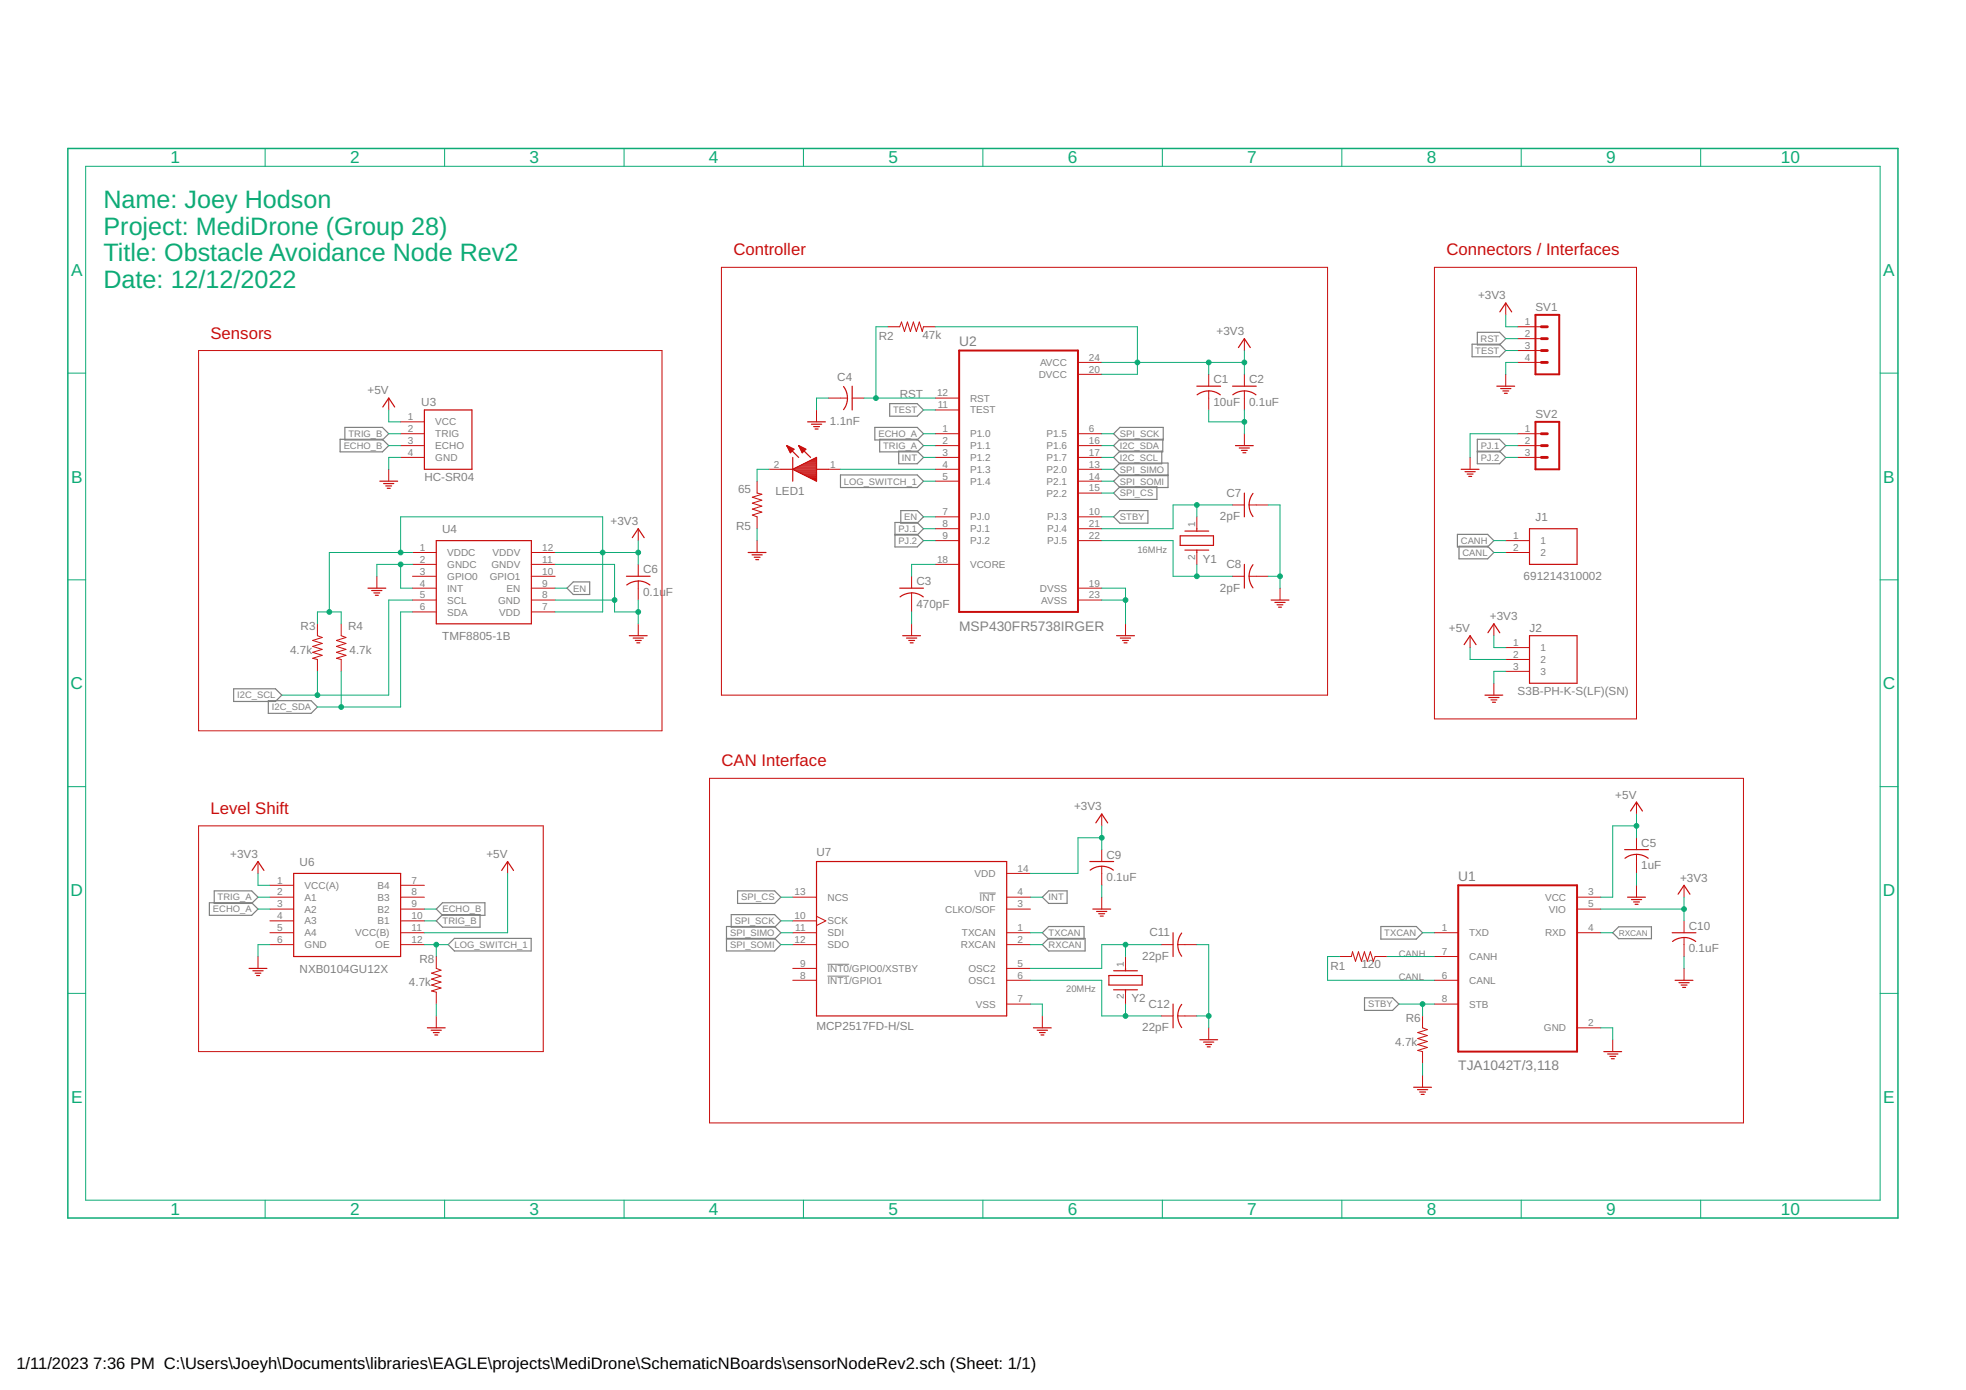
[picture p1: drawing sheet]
<svg xmlns="http://www.w3.org/2000/svg" width="420mm" height="297mm" viewBox="0 0 420 297" stroke-linecap="round" stroke-linejoin="round" font-family="sans-serif">
<path d="M209.4 190.8h3.4M176.8 206.1h4.7M176.8 208.6h4.7" fill="none" stroke="#808080" stroke-width=".21"/>
<g fill="none" stroke="#808080" stroke-width=".25">
<path d="M314.6 73.6h5.9l1.3 1.3-1.3 1.3h-5.9zM315.7 71h4.8l1.3 1.4-1.3 1.3h-4.8zM72.7 93.9h9l1.4 1.3-1.4 1.4h-9zM73.7 91.3h8l1.4 1.4-1.4 1.3h-8zM187 91.3h9l1.4 1.4-1.4 1.3h-9zM188 93.9h8l1.4 1.3-1.4 1.4h-8zM190.1 86.3h5.9l1.4 1.3-1.4 1.3h-5.9zM192.1 96.4h3.9l1.4 1.3-1.4 1.4h-3.9zM238 97.7l1.3-1.3h9v2.7h-9zM239.3 93.9h9.2v2.7h-9.2l-1.3-1.4zM239.3 91.3h9.3v2.7h-9.3l-1.3-1.3zM315.7 96.4h4.8l1.3 1.3-1.3 1.4h-4.8v-5.2h4.8l1.3 1.3-1.3 1.4h-4.8"/>
<path d="M179.6 101.5h16.4l1.4 1.3-1.4 1.4h-16.4zM191.3 114.2h4.7l1.4 1.3-1.4 1.4h-4.7v-5.2h4.7l1.4 1.3-1.4 1.3h-4.7M192.5 109.1h3.5l1.4 1.3-1.4 1.4h-3.5zM238 110.4l1.3-1.3h6v2.7h-6zM238 105.4l1.3-1.4h7.9v2.7h-7.9zM249.6 101.5h-10.3l-1.3 1.3 1.3 1.4h10.3v-5.2h-10.3l-1.3 1.3 1.3 1.3h10.3M311.5 114.2h6.4l1.4 1.3-1.4 1.4h-6.4zM311.8 116.7h6.1l1.4 1.4-1.4 1.3h-6.1zM121.2 125.7l1.3-1.3h3.5v2.6h-3.5zM49.9 147.2h9l1.3 1.3-1.3 1.4h-9zM57.3 149.7h9.2l1.3 1.4-1.3 1.3h-9.2zM44.7 192.9h9.1l1.3 1.4-1.3 1.3h-9.1z"/>
<path d="M45.8 190.4h8l1.3 1.3-1.3 1.4h-8zM93.2 196.8l1.4-1.3h8v2.6h-8zM94.6 192.9h9v2.7h-9l-1.4-1.3zM156.3 195.5h9.2l1.4 1.3-1.4 1.3h-9.2zM157.6 190.4h7.9l1.4 1.3-1.4 1.4h-7.9zM222.8 191.7l1.3-1.3h3.9v2.7h-3.9zM222.8 199.3l1.3-1.3h7.6v2.7h-7.6zM295.1 198h7.6l1.3 1.3-1.3 1.4h-7.6zM344.7 199.3l1.2-1.2h7v2.5h-7zM95.8 201.9l1.3-1.4h16.4v2.7h-16.4zM155.3 200.5h10.2l1.4 1.4-1.4 1.3h-10.2v-5.2h10.2l1.4 1.3-1.4 1.4h-10.2M222.8 201.9l1.3-1.4h7.8v2.7h-7.8z"/>
<path d="M291.6 213.2h6l1.4 1.4-1.4 1.3h-6z"/>
</g>
<g fill="none" stroke="#c90d0c" stroke-width=".21">
<path d="M154.2 57.1h129.5v91.4h-129.5zM306.6 57.1h43.1v96.5h-43.1zM42.4 74.9h99.1v81.3h-99.1zM189.7 69.8h2.6l.4-1 .6 2 .6-2 .7 2 .6-2 .6 2 .7-2 .6 2 .3-1h2.5M230.4 77.4h5.1M230.4 80h5.1M258.3 80v2.5M265.9 72.4v2.5M265.9 80v2.5M321.8 64.7v2.6M321.8 80v2.5M324.3 74.9h5.1"/>
<path d="M324.3 77.4h5.1M324.3 69.8h5.1M324.3 72.4h5.1M83.1 85.1v2.5M85.6 92.7h5.1M85.6 95.2h5.1M85.6 97.7h5.1M85.6 90.1h5.1M174.5 87.6v2.5M177 85.1h4.1M182.1 85.1h2.6M199.9 85.1h5.1"/>
<path d="M199.9 87.6h5.1M199.9 92.7h5.1M199.9 95.2h5.1M199.9 97.7h5.1M230.4 92.7h5.1M230.4 95.2h5.1M230.4 97.7h5.1M258.3 83.5v4.1M265.9 83.5v4.1M265.9 92.7v2.5M314.2 97.7v2.6M324.3 92.7h5.1"/>
<path d="M324.3 95.2h5.1M324.3 97.7h5.1M83.1 100.3v2.5M88.2 118.1h5M113.6 118.1h5M136.4 113v2.5M161.8 102.8v2.6l1 .2-2 .7 2 .6-2 .6 2 .7-2 .6 2 .6-2 .7 1 .3v2.6M161.8 115.5v2.6M164.3 100.3h2.6M177 100.3h2.6M199.9 100.3h5.1M199.9 102.8h5.1"/>
<path d="M199.9 110.4h5.1M199.9 113h5.1M199.9 115.5h5.1M230.4 100.3h5.1M230.4 102.8h5.1M230.4 110.4h5.1M230.4 113h5.1M230.4 115.5h5.1M230.4 105.4h5.1M255.8 110.4v2.6M255.8 118.1v2.5M263.4 107.9h2.5"/>
<path d="M267 107.9h4M321.8 115.5h5.1M321.8 118.1h5.1M67.8 133.3v2.5l1.1 .4-2.1 .7 2.1 .6-2.1 .6 2.1 .7-2.1 .6 2.1 .6-2.1 .7 1 .2v2.6M72.9 133.3v2.5l1 .4-2 .7 2 .6-2 .6 2 .7-2 .6 2 .6-2 .7 1 .2v2.6M80.5 123.1v2.6M88.2 120.6h5M88.2 125.7h5M88.2 128.2h5M88.2 123.1h5M88.2 130.8h5M113.6 120.6h5"/>
<path d="M113.6 125.7h5M113.6 128.2h5M113.6 123.1h5M113.6 130.8h5M136.4 120.6v2.5M136.4 124.2v4M136.4 133.3v2.5M194.8 123.1v2.6M194.8 126.7v4.1M194.8 133.3v2.5M199.9 120.6h5.1M230.4 125.7h5.1"/>
<path d="M230.4 128.2h5.1M240.5 133.3v2.5M263.4 123.1h2.5M267 123.1h4M273.6 125.7v2.5M314.2 135.8v2.6M319.3 133.3v2.5M321.8 138.4h5.1M319.3 146v2.5M321.8 140.9h5.1M321.8 143.5h5.1M42.4 176.5h73.7v48.2h-73.7z"/>
<path d="M151.6 166.3h221v73.7h-221zM235.5 173.9v2.6M349.7 171.4v2.5M349.7 179v2.6M55.1 184.1v2.5M57.7 189.2h5.1M57.7 191.7h5.1M57.7 194.3h5.1M57.7 196.8h5.1M57.7 199.3h5.1M85.6 189.2h5.1M85.6 191.7h5.1"/>
<path d="M85.6 194.3h5.1M85.6 196.8h5.1M85.6 199.3h5.1M108.5 184.1v2.5M169.4 191.7h5.1M169.4 196.8h5.1M169.4 199.3h5.1M174.5 195.8l2 1-2 1M215.1 191.7h5.1M215.1 194.3h5.1M215.1 199.3h5.1M215.1 186.6h5.1"/>
<path d="M235.5 181.6v2.5M235.5 185.1v4.1M235.5 191.7v2.6M306.6 199.3h5M337 191.7h5.1M337 194.3h5.1M337 199.3h5.1M349.7 182.6v4M349.7 189.2v2.5M359.9 189.2v2.5M359.9 196.8v2.5M55.1 204.4v2.5"/>
<path d="M57.7 201.9h5.1M85.6 201.9h5.1M93.2 204.4v2.5l1.1 .4-2.1 .7 2.1 .6-2.1 .6 2.1 .7-2.1 .6 2.1 .6-2.1 .7 1 .2v2.6M93.2 217.1v2.5M169.4 201.9h5.1M169.4 209.5h5.1M169.4 206.9h5.1M215.1 201.9h5.1M215.1 209.5h5.1M215.1 206.9h5.1M215.1 214.6h5.1M222.8 217.1v2.5"/>
<path d="M240.5 204.4v2.5M240.5 212v2.6M248.2 201.9h2.5M248.2 217.1h2.5M251.7 201.9h4.1M251.7 217.1h4.1M258.3 219.6v2.6M286.3 204.4h2.5l.3-1 .6 2 .6-2 .7 2 .6-2 .6 2 .7-2 .6 2 .4-1h2.5M304 217.1v2.5l1 .4-2 .7 2 .6-2 .6 2 .7-2 .6 2 .6-2 .7 1 .2v2.6M306.6 209.5h5M306.6 214.6h5M306.6 204.4h5"/>
<path d="M337 219.6h5.1M359.9 200.3v4.1M359.9 206.9v2.6M304 229.8v2.5M344.7 222.2v2.5"/>
</g>
<path d="M205 74.9h25.4v55.9h-25.4zM328.1 67.3h5.1v12.7h-5.1zM328.1 90.1h5.1v10.2h-5.1zM311.6 189.2h25.4v35.5h-25.4z" fill="none" stroke="#c90d0c" stroke-width=".42"/>
<g fill="none" stroke="#c90d0c" stroke-width=".25">
<path d="M264.7 74.3l1.2-1.9 1.3 1.9M320.5 66.7l1.3-2 1.3 2M81.8 87l1.3-1.9 1.2 1.9M90.7 87.6h10.2v12.7h-10.2zM168.1 95.2l2.6 2.5M168.1 95.2l1.6 .8-.8 .8zM168.2 95.4h.2M168.3 95.6h.5M168.4 95.8h.9M168.6 96h1.1M168.7 96.2h.7M168.8 96.5h.4"/>
<path d="M168.9 96.7h.1M169.4 97.7v5.1M170.4 99.8h4.1M170.7 95.2l2.5 2.5M170.7 95.2l.7 1.6 .8-.8M170.7 95.2l1.5 .8M170.8 95.4h.1M170.9 99.6h3.6M170.9 95.6h.5M171 95.8h.8M171.1 96h1.1M171.2 96.2h.8"/>
<path d="M171.3 99.4h3.2M171.3 96.5h.4M171.4 96.7h.1M171.8 99.1h2.7M172.2 98.9h2.3M172.6 90.1h3.8M172.7 98.7h1.8M173.1 98.5h1.4M173.4 90.7h2.2M173.5 98.2h1M173.9 91.2h1.2M174 98h.5"/>
<path d="M174.2 91.7h.6M174.4 97.8h.1M174.5 97.7v5.1l-5.1-2.5M174.5 97.7l-5.1 2.6M180.3 82.6a4 4 0 0 1 0 4.9M182.1 82.5v5.1M255.8 82.5h5.1M258.3 83.5l1.6 .3 .9 .6M258.3 83.5l-1 .2-1.5 .7M263.4 82.5h5.1M264 95.2h3.8M264.8 95.7h2.2"/>
<path d="M265.3 96.2h1.3M265.6 96.8h.7M265.9 83.5l1.6 .3 .9 .6M265.9 83.5l-1.5 .3-.9 .6M319.9 82.5h3.8M320.7 83h2.2M321.2 83.5h1.2M321.5 84.1h.6M81.2 102.8h3.8M82 103.3h2.2M82.4 103.8h1.3M82.8 104.4h.6"/>
<path d="M93.2 115.5h20.4v17.8h-20.4zM135.1 114.9l1.3-1.9 1.3 1.9M159.9 118.1h3.8M160.7 118.6h2.2M161.2 119.1h1.2M161.5 119.6h.6M166.9 100.3h2.5M169.5 100.2h5M169.7 100.5h4.8M170 100h4.5M170.2 100.7h4.3M170.6 100.9h3.9"/>
<path d="M171.1 101.1h3.4M171.5 101.3h3M172 101.6h2.5M172.4 101.8h2.1M172.8 102h1.7M173.3 102.2h1.2M173.7 102.4h.8M174.2 102.7h.3M174.5 100.3h2.5M252.2 114.5h7.1v2h-7.1zM253.2 113.5h5.1M253.2 117.6h5.1"/>
<path d="M255.8 113v.5M255.8 117.6v.5M265.9 105.4v5M267 107.9l.1 1.1 .7 1.4M267.8 105.4l-.5 .9-.4 1.6M312.3 100.3h3.8M313.1 100.8h2.2M313.6 101.3h1.2M313.9 101.8h.6M326.9 113h10.1v7.6h-10.1zM78.6 125.7h3.8M79.4 126.2h2.2"/>
<path d="M79.9 126.7h1.3M80.2 127.2h.7M133.9 123.1h5M133.9 125a4 4 0 0 1 5 0M134.5 135.8h3.8M135.3 136.4h2.2M135.8 136.9h1.2M136.1 137.4h.6M192.3 125.7h5.1M192.4 127.6a4 4 0 0 1 4.9 0M192.9 135.8h3.8M193.7 136.4h2.2"/>
<path d="M194.2 136.9h1.3M194.5 137.4h.7M238.6 135.8h3.8M239.4 136.4h2.2M239.9 136.9h1.3M240.2 137.4h.7M265.9 120.6v5.1M267 123.1l.1 1.1 .7 1.4M267.8 120.7l-.5 .9-.4 1.5M271.7 128.2h3.8M272.5 128.7h2.1M272.9 129.2h1.3"/>
<path d="M273.2 129.8h.7M312.9 137.8l1.3-2 1.2 2M318 135.2l1.3-1.9 1.2 1.9M326.9 135.8h10.1v10.2h-10.1zM317.4 148.5h3.8M318.2 149.1h2.2M318.6 149.6h1.3M319 150.1h.6M234.2 175.9l1.3-2 1.2 2M348.5 173.3l1.2-1.9 1.3 1.9M53.9 186l1.2-1.9 1.3 1.9M62.8 186.6h22.8v17.8h-22.8z"/>
<path d="M107.2 186l1.3-1.9 1.2 1.9M174.5 184.1h40.6v33h-40.6zM232.9 184.1h5.1M233 185.9a4 4 0 0 1 4.9 0M233.6 194.3h3.8M234.4 194.8h2.1M234.8 195.3h1.3M235.1 195.8h.7M250.7 199.3v5.1M252.5 199.4a4 4 0 0 0 0 4.9M347.2 181.6h5.1M347.3 183.4a4 4 0 0 1 4.9 0"/>
<path d="M347.8 191.7h3.8M348.7 192.2h2.1M349.1 192.7h1.3M349.4 193.3h.7M357.4 199.3h5M358.6 191.1l1.3-1.9 1.3 1.9M53.2 206.9h3.8M54 207.5h2.2M54.5 208h1.3M54.8 208.5h.7M91.3 219.6h3.8M220.9 219.6h3.8"/>
<path d="M237 208.5h7.1v2h-7.1zM238 207.5h5.1M238 211.5h5.1M240.5 206.9v.6M240.5 211.5v.5M250.7 214.6v5M252.5 214.6a4 4 0 0 0 0 5M357.4 201.2a4 4 0 0 1 5 0M358 209.5h3.8M358.8 210h2.2M359.3 210.5h1.2M359.6 211h.6"/>
<path d="M92.1 220.2h2.2M92.6 220.7h1.3M92.9 221.2h.7M221.7 220.2h2.2M222.1 220.7h1.3M222.5 221.2h.6M256.4 222.2h3.8M257.2 222.7h2.2M257.7 223.2h1.2M258 223.7h.6M302.1 232.3h3.8M302.9 232.9h2.2"/>
<path d="M303.4 233.4h1.3M303.7 233.9h.7M342.8 224.7h3.8M343.6 225.2h2.2M344 225.7h1.3M344.4 226.3h.6"/>
</g>
<path d="M329.4 74.9h1.3M329.4 72.4h1.3M329.4 69.8h1.3M329.4 77.4h1.3M329.4 97.7h1.3M329.4 95.2h1.3M329.4 92.7h1.3" fill="none" stroke="#c90d0c" stroke-width=".61"/>
<path d="M14.5 31.7h391.1v228.6h-391.1z" fill="none" stroke="#0dab76" stroke-width=".32"/>
<g fill="none" stroke="#0dab76" stroke-width=".21">
<path d="M18.3 35.5h383.5v221h-383.5zM56.7 31.7v3.8M95 31.7v3.8M133.4 31.7v3.8M171.7 31.7v3.8M210.1 31.7v3.8M248.4 31.7v3.8M286.8 31.7v3.8M325.1 31.7v3.8M363.5 31.7v3.8M14.5 79.7h3.8M189.7 69.8h-2.5v15.3"/>
<path d="M199.9 69.8h43.2v10.2h-7.6M235.5 77.4h30.4M258.3 77.4v2.6M265.9 74.9v5.1M321.8 67.3v2.5h2.5M321.8 72.4h2.5M321.8 74.9h2.5M324.3 77.4h-2.5v2.6M401.8 79.7h3.8M83.1 87.6v2.5h2.5M83.1 92.7h2.5M83.1 95.2h2.5"/>
<path d="M85.6 97.7h-2.5v2.6M177 85.1h-2.5v2.5M184.7 85.1h15.2M197.4 97.7h2.5M197.4 92.7h2.5M197.4 95.2h2.5M197.4 87.6h2.5M235.5 97.7h2.5M235.5 92.7h2.5M235.5 95.2h2.5M258.3 87.6v2.5h7.6M265.9 87.6v5.1"/>
<path d="M321.8 97.7h2.5M321.8 95.2h2.5M324.3 92.7h-10.1v5M85.6 118.1v-7.7h43.2v20.4h-10.2M88.2 118.1h-17.8v12.7M118.6 118.1h17.8M136.4 115.5v5.1M161.8 113v2.5M164.3 100.3h-2.5v2.5M179.6 100.3h20.3M197.4 110.4h2.5M197.4 113h2.5"/>
<path d="M197.4 115.5h2.5M197.4 102.8h2.5M235.5 115.5h15.2v7.6h12.7M235.5 110.4h2.5M235.5 102.8h2.5M235.5 100.3h2.5M235.5 105.4h2.5M255.8 107.9v2.5M263.4 107.9h-12.7v5.1h-15.2M271 107.9h2.6v17.8M319.3 118.1h2.5M319.3 115.5h2.5"/>
<path d="M14.5 123.9h3.8M67.8 133.3v-2.5h5.1v2.5M85.6 120.6v5.1h2.6M88.2 128.2h-5.1v20.3h-22.9M88.2 120.6h-7.7v2.5M88.2 130.8h-2.6v20.3h-17.8M118.6 128.2h12.7M118.6 125.7h2.6M118.6 120.6h12.7v10.2h5.1M136.4 128.2v5.1M194.8 130.8v2.5M199.9 120.6h-5.1v2.5"/>
<path d="M235.5 125.7h5v7.6M235.5 128.2h5M255.8 120.6v2.5M271 123.1h2.6M314.2 138.4v2.5h7.6M319.3 135.8v2.6h2.5M401.8 123.9h3.8M67.8 143.5v5M72.9 143.5v7.6M321.8 143.5h-2.5v2.5M14.5 168.1h3.8M235.5 176.5v5.1"/>
<path d="M235.5 179h-5.1v7.6h-10.2M349.7 176.5h-5v15.2h-2.6M349.7 173.9v5.1M401.8 168.1h3.8M55.1 186.6v2.6h2.6M55.1 194.3h2.6M55.1 191.7h2.6M90.7 194.3h2.5M90.7 196.8h2.5M108.5 186.6v12.7h-17.8M166.9 199.3h2.5M166.9 191.7h2.5"/>
<path d="M166.9 196.8h2.5M220.2 199.3h2.6M220.2 191.7h2.6M235.5 189.2v2.5M304 199.3h2.6M342.1 194.3h17.8M342.1 199.3h2.6M349.7 186.6v2.6M359.9 191.7v5.1M14.5 212.3h3.8M57.7 201.9h-2.6v2.5M90.7 201.9h5.1"/>
<path d="M93.2 201.9v2.5M93.2 214.6v2.5M166.9 201.9h2.5M220.2 201.9h2.6M220.2 209.5h15.3v7.6h12.7M220.2 214.6h2.6v2.5M240.5 201.9v2.5M240.5 214.6v2.5M248.2 201.9h-12.7v5h-15.3M255.8 201.9h2.5v17.7M255.8 217.1h2.5M286.3 204.4h-2.6v5.1h22.9"/>
<path d="M296.4 204.4h10.2M299 214.6h7.6M304 214.6v2.5M342.1 219.6h2.6v2.6M359.9 204.4v2.5M401.8 212.3h3.8M304 227.3v2.5M56.7 256.5v3.8M95 256.5v3.8M133.4 256.5v3.8M171.7 256.5v3.8M210.1 256.5v3.8"/>
<path d="M248.4 256.5v3.8M286.8 256.5v3.8M325.1 256.5v3.8M363.5 256.5v3.8"/>
</g>
<g fill="#0dab76" stroke="#0dab76" stroke-width=".21">
<circle cx="240.5" cy="128.2" r=".51"/>
<circle cx="265.9" cy="90.1" r=".51"/>
<circle cx="85.6" cy="120.6" r=".51"/>
<circle cx="136.4" cy="130.8" r=".51"/>
<circle cx="131.3" cy="128.2" r=".51"/>
<circle cx="273.6" cy="123.1" r=".51"/>
<circle cx="258.3" cy="217.1" r=".51"/>
<circle cx="187.2" cy="85.1" r=".51"/>
<circle cx="265.9" cy="77.4" r=".51"/>
<circle cx="243.1" cy="77.4" r=".51"/>
<circle cx="258.3" cy="77.4" r=".51"/>
<circle cx="128.8" cy="118.1" r=".51"/>
<circle cx="136.4" cy="118.1" r=".51"/>
<circle cx="85.6" cy="118.1" r=".51"/>
<circle cx="70.4" cy="130.8" r=".51"/>
<circle cx="235.5" cy="179" r=".51"/>
<circle cx="359.9" cy="194.3" r=".51"/>
<circle cx="349.7" cy="176.5" r=".51"/>
<circle cx="255.8" cy="107.9" r=".51"/>
<circle cx="255.8" cy="123.1" r=".51"/>
<circle cx="93.2" cy="201.9" r=".51"/>
<circle cx="72.9" cy="151.1" r=".51"/>
<circle cx="67.8" cy="148.5" r=".51"/>
<circle cx="304" cy="214.6" r=".51"/>
<circle cx="240.5" cy="201.9" r=".51"/>
<circle cx="240.5" cy="217.1" r=".51"/>
</g>
<g font-size="5.4" fill="#0dab76">
<text x="22.1" y="44.4">Name: Joey Hodson</text>
<text x="22.1" y="50.1">Project: MediDrone (Group 28)</text>
<text x="22.1" y="55.9">Title: Obstacle Avoidance Node Rev2</text>
<text x="22.1" y="61.6">Date: 12/12/2022</text>
</g>
<g font-size="3.7" fill="#0dab76">
<text x="36.5" y="34.9">1</text>
<text x="74.8" y="34.9">2</text>
<text x="113.2" y="34.9">3</text>
<text x="151.5" y="34.9">4</text>
<text x="189.9" y="34.9">5</text>
<text x="228.2" y="34.9">6</text>
<text x="266.6" y="34.9">7</text>
<text x="304.9" y="34.9">8</text>
<text x="343.3" y="34.9">9</text>
<text x="380.6" y="34.9">10</text>
<text x="15.2" y="58.9">A</text>
<text x="402.5" y="58.9">A</text>
<text x="15.2" y="103.1">B</text>
<text x="402.5" y="103.1">B</text>
<text x="15.1" y="147.3">C</text>
<text x="402.4" y="147.3">C</text>
<text x="15.1" y="191.5">D</text>
<text x="402.4" y="191.5">D</text>
<text x="15.2" y="235.7">E</text>
<text x="402.5" y="235.7">E</text>
<text x="36.5" y="259.7">1</text>
<text x="74.8" y="259.7">2</text>
<text x="113.2" y="259.7">3</text>
<text x="151.5" y="259.7">4</text>
<text x="189.9" y="259.7">5</text>
<text x="228.2" y="259.7">6</text>
<text x="266.6" y="259.7">7</text>
<text x="304.9" y="259.7">8</text>
<text x="343.3" y="259.7">9</text>
<text x="380.6" y="259.7">10</text>
</g>
<g font-size="3.6" fill="#c90d0c">
<text x="156.7" y="54.6">Controller</text>
<text x="309.1" y="54.6">Connectors / Interfaces</text>
<text x="45" y="72.4">Sensors</text>
<text x="154.2" y="163.8">CAN Interface</text>
<text x="45" y="173.9">Level Shift</text>
</g>
<g font-size="3.5">
<text x="3.5" y="292.5">1/11/2023</text>
<text x="19.9" y="292.5">7:36 PM C:\Users\Joeyh\Documents\libraries\EAGLE\projects\MediDrone\SchematicNBoards\sensorNodeRev2.sch (Sheet: 1/1)</text>
</g>
<g font-size="2.9" fill="#808080">
<text x="205" y="73.9">U2</text>
<text x="205" y="134.8">MSP430FR5738IRGER</text>
<text x="311.6" y="188.2">U1</text>
<text x="311.6" y="228.7">TJA1042T/3,118</text>
</g>
<g font-size="2.5" fill="#808080">
<text x="315.9" y="64">+3V3</text>
<text x="260" y="71.6">+3V3</text>
<text x="328.2" y="66.5">SV1</text>
<text x="187.8" y="72.6">R2</text>
<text x="197.1" y="72.4">47k</text>
<text x="178.9" y="81.5">C4</text>
<text x="259.3" y="81.9">C1</text>
<text x="266.9" y="81.9">C2</text>
<text x="78.5" y="84.3">+5V</text>
<text x="90" y="86.8">U3</text>
<text x="192.3" y="85.1">RST</text>
<text x="259.3" y="86.7">10uF</text>
<text x="266.9" y="86.7">0.1uF</text>
<text x="328.2" y="89.4">SV2</text>
<text x="177.4" y="90.9">1.1nF</text>
<text x="90.7" y="102.8">HC-SR04</text>
<text x="157.7" y="105.4">65</text>
<text x="165.7" y="105.9">LED1</text>
<text x="262.1" y="106.1">C7</text>
<text x="94.5" y="113.9">U4</text>
<text x="130.5" y="112.2">+3V3</text>
<text x="157.3" y="113.3">R5</text>
<text x="260.7" y="111.2">2pF</text>
<text x="328.2" y="111.3">J1</text>
<text x="137.4" y="122.5">C6</text>
<text x="195.8" y="125.1">C3</text>
<text x="257" y="120.2">Y1</text>
<text x="262.1" y="121.4">C8</text>
<text x="325.6" y="124">691214310002</text>
<text x="137.4" y="127.3">0.1uF</text>
<text x="195.8" y="129.9">470pF</text>
<text x="260.7" y="126.5">2pF</text>
<text x="64.3" y="134.6">R3</text>
<text x="74.4" y="134.6">R4</text>
<text x="94.5" y="136.7">TMF8805-1B</text>
<text x="309.7" y="135.1">+5V</text>
<text x="318.4" y="132.5">+3V3</text>
<text x="326.9" y="135.1">J2</text>
<text x="62" y="139.7">4.7k</text>
<text x="74.7" y="139.7">4.7k</text>
<text x="324.3" y="148.5">S3B-PH-K-S(LF)(SN)</text>
<text x="229.5" y="173.2">+3V3</text>
<text x="345.2" y="170.6">+5V</text>
<text x="49.2" y="183.3">+3V3</text>
<text x="64" y="185">U6</text>
<text x="103.9" y="183.3">+5V</text>
<text x="174.5" y="182.8">U7</text>
<text x="236.5" y="183.5">C9</text>
<text x="350.8" y="185.8">1uF</text>
<text x="350.8" y="180.9">C5</text>
<text x="236.5" y="188.3">0.1uF</text>
<text x="359.1" y="188.4">+3V3</text>
<text x="245.7" y="200.1">C11</text>
<text x="360.9" y="203.5">0.1uF</text>
<text x="360.9" y="198.7">C10</text>
<text x="64" y="207.8">NXB0104GU12X</text>
<text x="89.7" y="205.7">R8</text>
<text x="244.1" y="205.2">22pF</text>
<text x="284.3" y="207.2">R1</text>
<text x="290.9" y="207">120</text>
<text x="87.4" y="210.8">4.7k</text>
<text x="241.8" y="214.2">Y2</text>
<text x="245.5" y="215.3">C12</text>
<text x="174.5" y="220.2">MCP2517FD-H/SL</text>
<text x="244.1" y="220.4">22pF</text>
<text x="300.4" y="218.4">R6</text>
<text x="298.2" y="223.5">4.7k</text>
</g>
<g font-size="2.1" fill="#808080">
<text x="325.9" y="69.5">1</text>
<text x="232.7" y="77.1">24</text>
<text x="325.9" y="72">2</text>
<text x="325.9" y="74.5">3</text>
<text x="325.9" y="77.1">4</text>
<text x="222" y="80.7">DVCC</text>
<text x="222.3" y="78.2">AVCC</text>
<text x="232.7" y="79.6">20</text>
<text x="87.2" y="89.8">1</text>
<text x="200.3" y="84.7">12</text>
<text x="200.4" y="87.2">11</text>
<text x="207.3" y="85.8">RST</text>
<text x="207.3" y="88.4">TEST</text>
<text x="87.2" y="92.3">2</text>
<text x="87.2" y="94.9">3</text>
<text x="93" y="90.9">VCC</text>
<text x="93" y="93.4">TRIG</text>
<text x="93" y="96">ECHO</text>
<text x="201.5" y="92.3">1</text>
<text x="201.5" y="94.9">2</text>
<text x="207.3" y="93.4">P1.0</text>
<text x="207.3" y="96">P1.1</text>
<text x="223.7" y="93.4">P1.5</text>
<text x="223.7" y="96">P1.6</text>
<text x="232.7" y="92.3">6</text>
<text x="232.7" y="94.9">16</text>
<text x="325.9" y="92.3">1</text>
<text x="325.9" y="94.9">2</text>
<text x="87.2" y="97.4">4</text>
<text x="93" y="98.5">GND</text>
<text x="165.3" y="99.9">2</text>
<text x="177.4" y="99.9">1</text>
<text x="201.5" y="97.4">3</text>
<text x="201.5" y="99.9">4</text>
<text x="207.3" y="98.5">P1.2</text>
<text x="207.3" y="101.1">P1.3</text>
<text x="223.7" y="98.5">P1.7</text>
<text x="223.7" y="101.1">P2.0</text>
<text x="232.7" y="97.4">17</text>
<text x="232.7" y="99.9">13</text>
<text x="325.9" y="97.4">3</text>
<text x="201.5" y="102.5">5</text>
<text x="207.3" y="103.6">P1.4</text>
<text x="223.7" y="103.6">P2.1</text>
<text x="223.7" y="106.1">P2.2</text>
<text x="232.7" y="102.5">14</text>
<text x="232.7" y="105">15</text>
<text x="201.5" y="110.1">7</text>
<text x="201.5" y="112.6">8</text>
<text x="207.3" y="111.2">PJ.0</text>
<text x="207.3" y="113.8">PJ.1</text>
<text x="223.8" y="111.2">PJ.3</text>
<text x="223.8" y="113.8">PJ.4</text>
<text x="232.7" y="110.1">10</text>
<text x="232.7" y="112.6">21</text>
<text x="255.4" y="112.6" transform="rotate(-90 255.4 112.6)">1</text>
<text x="89.7" y="117.7">1</text>
<text x="95.6" y="118.8">VDDC</text>
<text x="105.3" y="118.8">VDDV</text>
<text x="115.9" y="117.7">12</text>
<text x="201.5" y="115.2">9</text>
<text x="207.3" y="116.3">PJ.2</text>
<text x="223.8" y="116.3">PJ.5</text>
<text x="232.7" y="115.2">22</text>
<text x="255.4" y="119.6" transform="rotate(-90 255.4 119.6)">2</text>
<text x="323.4" y="115.2">1</text>
<text x="323.4" y="117.7">2</text>
<text x="329.2" y="116.3">1</text>
<text x="329.2" y="118.8">2</text>
<text x="89.7" y="120.3">2</text>
<text x="89.7" y="122.8">3</text>
<text x="89.7" y="125.3">4</text>
<text x="95.6" y="121.4">GNDC</text>
<text x="95.6" y="123.9">GPIO0</text>
<text x="104.7" y="123.9">GPIO1</text>
<text x="105" y="121.4">GNDV</text>
<text x="115.9" y="125.3">9</text>
<text x="115.9" y="122.8">10</text>
<text x="115.9" y="120.3">11</text>
<text x="200.3" y="120.3">18</text>
<text x="207.3" y="121.4">VCORE</text>
<text x="232.7" y="125.3">19</text>
<text x="89.7" y="127.9">5</text>
<text x="89.7" y="130.4">6</text>
<text x="95.6" y="126.5">INT</text>
<text x="95.6" y="129">SCL</text>
<text x="95.6" y="131.5">SDA</text>
<text x="106.5" y="129">GND</text>
<text x="106.7" y="131.5">VDD</text>
<text x="108.3" y="126.5">EN</text>
<text x="115.9" y="130.4">7</text>
<text x="115.9" y="127.9">8</text>
<text x="222.2" y="126.5">DVSS</text>
<text x="222.5" y="129">AVSS</text>
<text x="232.7" y="127.9">23</text>
<text x="323.4" y="138">1</text>
<text x="323.4" y="140.6">2</text>
<text x="323.4" y="143.1">3</text>
<text x="329.2" y="139.2">1</text>
<text x="329.2" y="141.7">2</text>
<text x="329.2" y="144.2">3</text>
<text x="59.2" y="188.8">1</text>
<text x="59.2" y="191.4">2</text>
<text x="65.1" y="189.9">VCC(A)</text>
<text x="80.7" y="189.9">B4</text>
<text x="88" y="188.8">7</text>
<text x="88" y="191.4">8</text>
<text x="169.8" y="191.4">13</text>
<text x="208.3" y="187.4">VDD</text>
<text x="217.5" y="186.3">14</text>
<text x="217.5" y="191.4">4</text>
<text x="339.4" y="191.4">3</text>
<text x="59.2" y="193.9">3</text>
<text x="59.2" y="196.4">4</text>
<text x="65.1" y="192.5">A1</text>
<text x="65.1" y="195">A2</text>
<text x="65.1" y="197.6">A3</text>
<text x="80.7" y="192.5">B3</text>
<text x="80.7" y="195">B2</text>
<text x="80.7" y="197.6">B1</text>
<text x="88" y="193.9">9</text>
<text x="88" y="196.4">10</text>
<text x="169.8" y="196.4">10</text>
<text x="176.8" y="192.5">NCS</text>
<text x="176.8" y="197.6">SCK</text>
<text x="202" y="195">CLKO/SOF</text>
<text x="209.4" y="192.5">INT</text>
<text x="217.5" y="193.9">3</text>
<text x="330.2" y="192.5">VCC</text>
<text x="331" y="195">VIO</text>
<text x="339.4" y="193.9">5</text>
<text x="59.2" y="199">5</text>
<text x="59.2" y="201.5">6</text>
<text x="65.1" y="200.1">A4</text>
<text x="65.1" y="202.6">GND</text>
<text x="75.9" y="200.1">VCC(B)</text>
<text x="80.2" y="202.6">OE</text>
<text x="88" y="199">11</text>
<text x="88" y="201.5">12</text>
<text x="169.8" y="201.5">12</text>
<text x="169.9" y="199">11</text>
<text x="176.8" y="200.1">SDI</text>
<text x="176.8" y="202.6">SDO</text>
<text x="205.3" y="202.6">RXCAN</text>
<text x="205.6" y="200.1">TXCAN</text>
<text x="217.5" y="201.5">2</text>
<text x="217.5" y="199">1</text>
<text x="308.1" y="199">1</text>
<text x="314" y="200.1">TXD</text>
<text x="330.2" y="200.1">RXD</text>
<text x="339.4" y="199">4</text>
<text x="171" y="206.6">9</text>
<text x="171" y="209.1">8</text>
<text x="176.8" y="207.7">INT0/GPIO0/XSTBY</text>
<text x="207" y="207.7">OSC2</text>
<text x="217.5" y="209.1">6</text>
<text x="217.5" y="206.6">5</text>
<text x="240.2" y="206.6" transform="rotate(-90 240.2 206.6)">1</text>
<text x="308.1" y="204.1">7</text>
<text x="308.1" y="209.1">6</text>
<text x="314" y="205.2">CANH</text>
<text x="176.8" y="210.3">INT1/GPIO1</text>
<text x="207" y="210.3">OSC1</text>
<text x="208.5" y="215.3">VSS</text>
<text x="217.5" y="214.2">7</text>
<text x="240.2" y="213.6" transform="rotate(-90 240.2 213.6)">2</text>
<text x="308.1" y="214.2">8</text>
<text x="314" y="210.3">CANL</text>
<text x="314" y="215.3">STB</text>
<text x="329.9" y="220.4">GND</text>
<text x="339.4" y="219.3">2</text>
</g>
<g font-size="2" fill="#808080">
<text x="315.3" y="75.6">TEST</text>
<text x="316.4" y="73.1">RST</text>
<text x="190.8" y="88.3">TEST</text>
<text x="73.5" y="95.9">ECHO_B</text>
<text x="74.4" y="93.4">TRIG_B</text>
<text x="187.7" y="93.4">ECHO_A</text>
<text x="188.7" y="95.9">TRIG_A</text>
<text x="239.3" y="93.4">SPI_SCK</text>
<text x="239.3" y="95.9">I2C_SDA</text>
<text x="316.4" y="95.9">PJ.1</text>
<text x="192.8" y="98.5">INT</text>
<text x="239.3" y="98.5">I2C_SCL</text>
<text x="239.3" y="101">SPI_SIMO</text>
<text x="316.4" y="98.5">PJ.2</text>
<text x="180.3" y="103.5">LOG_SWITCH_1</text>
<text x="239.3" y="103.5">SPI_SOMI</text>
<text x="239.3" y="106.1">SPI_CS</text>
<text x="192" y="113.7">PJ.1</text>
<text x="193.2" y="111.2">EN</text>
<text x="239.3" y="111.2">STBY</text>
<text x="192" y="116.2">PJ.2</text>
<text x="243.1" y="118.1">16MHz</text>
<text x="312.2" y="116.2">CANH</text>
<text x="312.5" y="118.8">CANL</text>
<text x="122.5" y="126.4">EN</text>
<text x="50.7" y="149.3">I2C_SCL</text>
<text x="58.1" y="151.8">I2C_SDA</text>
<text x="45.5" y="195">ECHO_A</text>
<text x="46.5" y="192.4">TRIG_A</text>
<text x="94.6" y="197.5">TRIG_B</text>
<text x="94.6" y="195">ECHO_B</text>
<text x="157.1" y="197.5">SPI_SCK</text>
<text x="158.4" y="192.4">SPI_CS</text>
<text x="224.1" y="192.4">INT</text>
<text x="97.1" y="202.6">LOG_SWITCH_1</text>
<text x="156.1" y="200">SPI_SIMO</text>
<text x="156.1" y="202.6">SPI_SOMI</text>
<text x="224.1" y="200">TXCAN</text>
<text x="224.1" y="202.6">RXCAN</text>
<text x="295.8" y="200">TXCAN</text>
<text x="298.9" y="204.4">CANH</text>
<text x="298.9" y="209.5">CANL</text>
<text x="227.8" y="212">20MHz</text>
<text x="292.4" y="215.3">STBY</text>
</g>
<text font-size="1.8" fill="#808080" x="345.9" y="200">RXCAN</text>
</svg>
